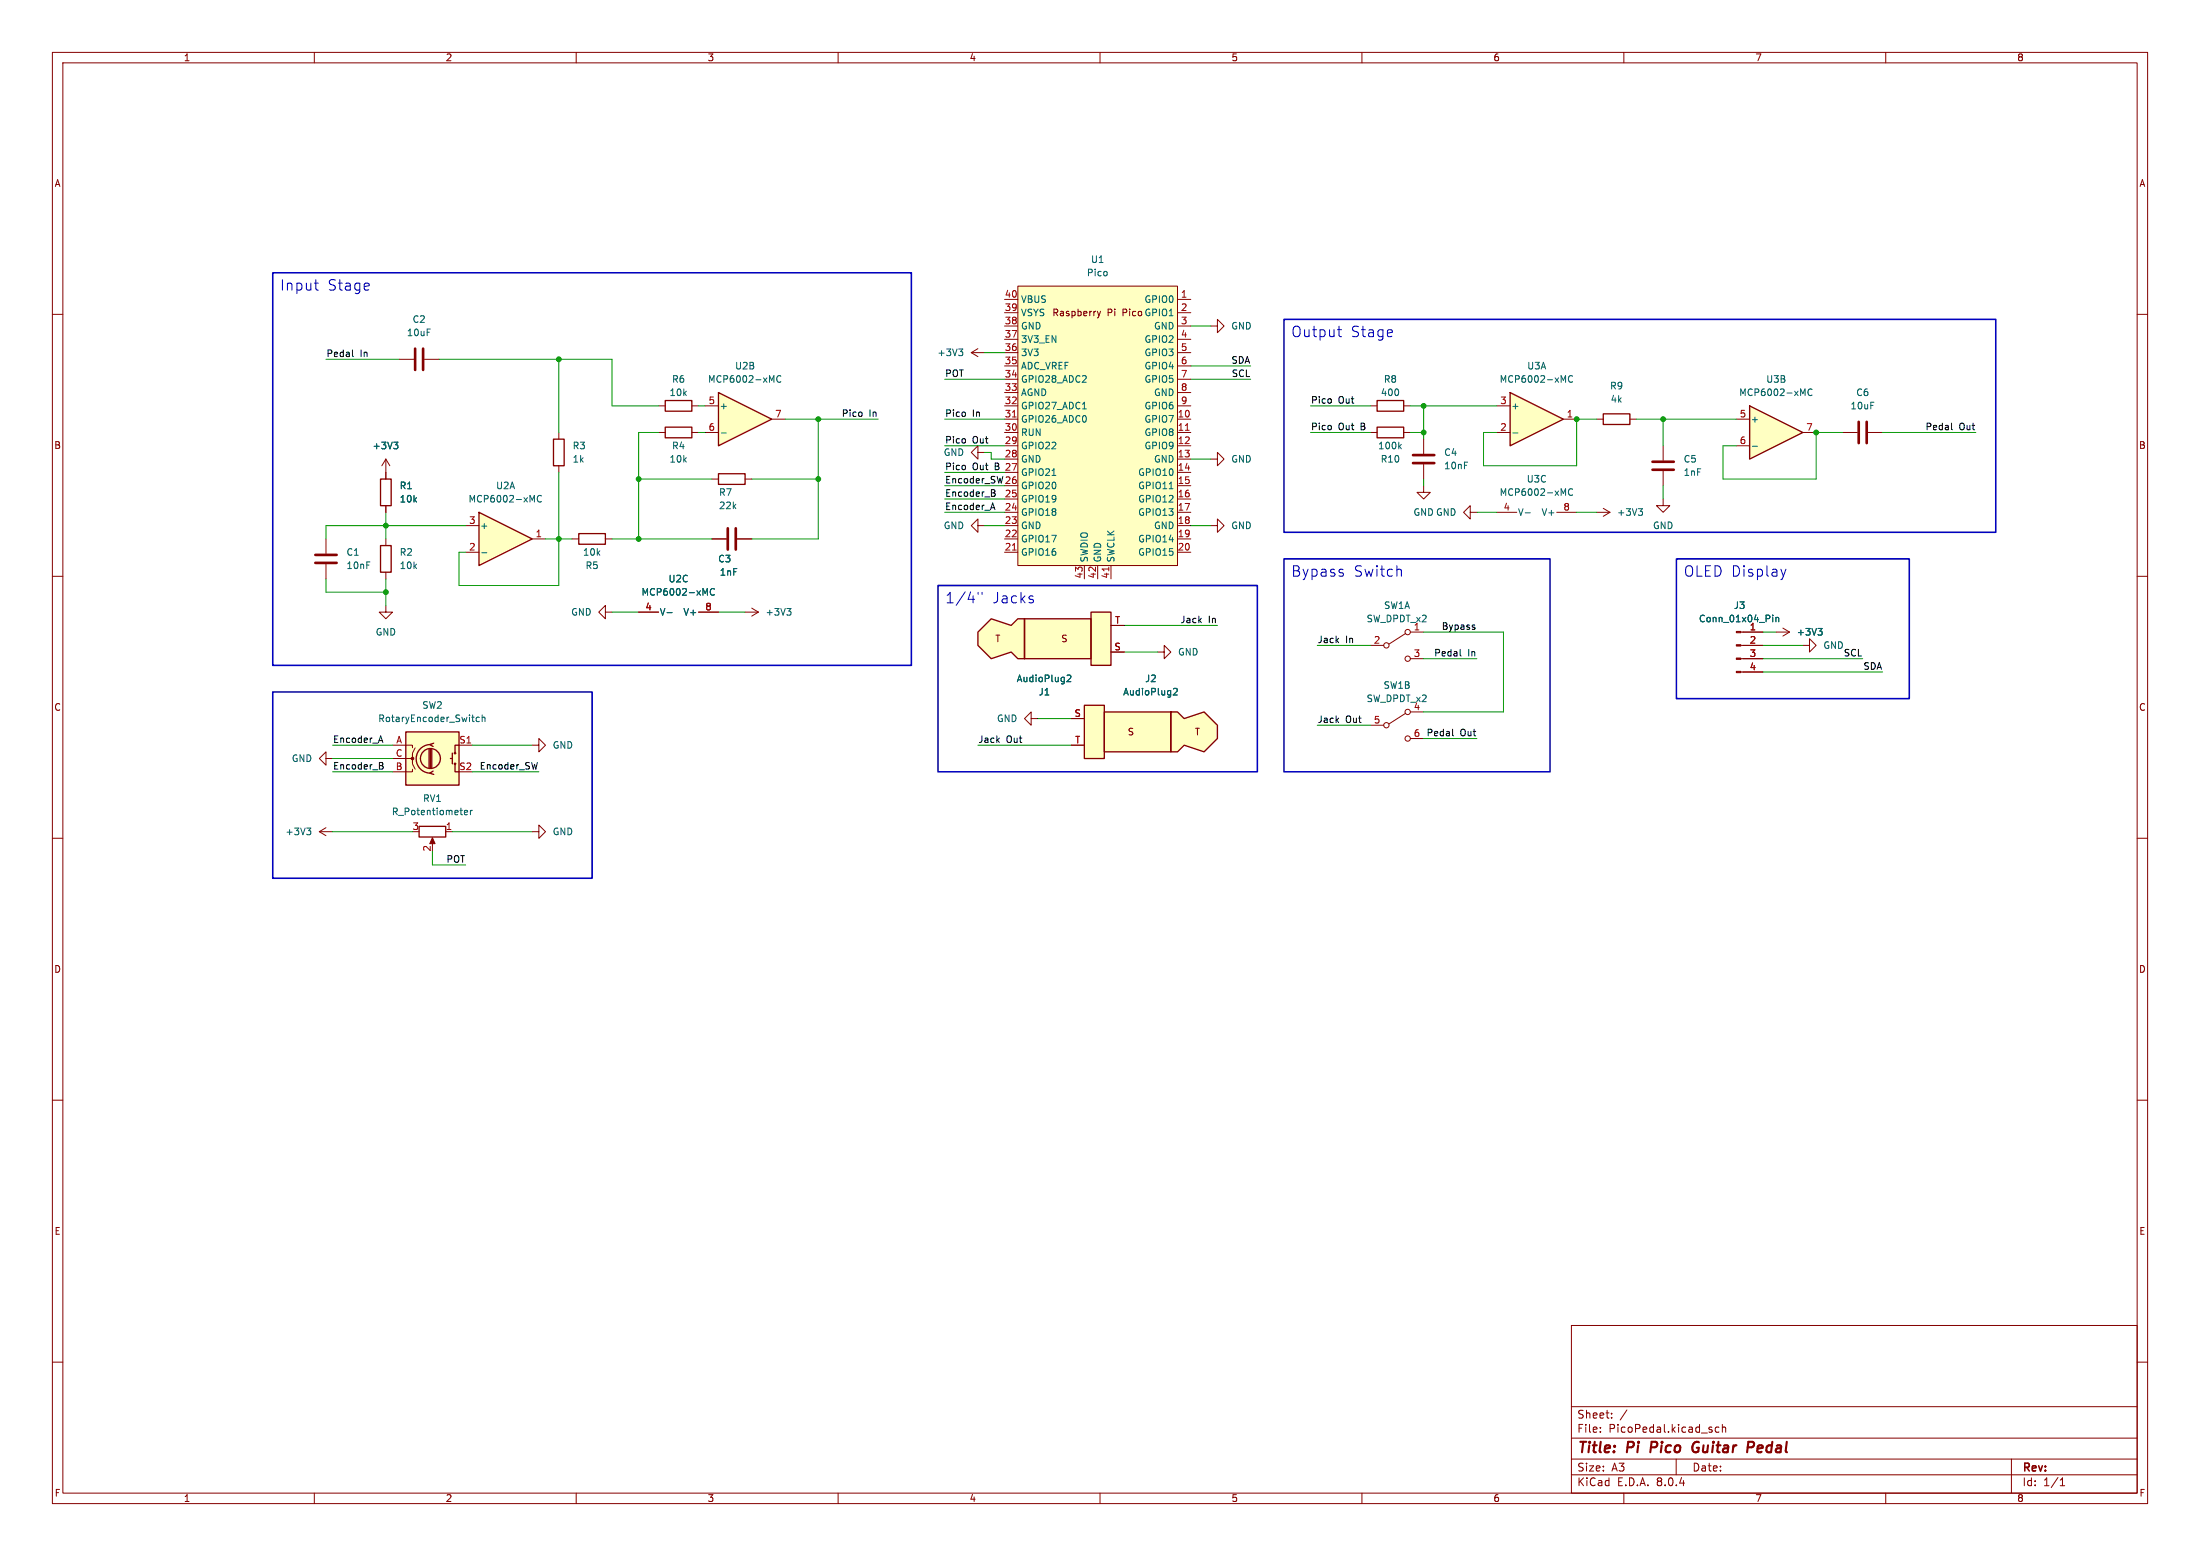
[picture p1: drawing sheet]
<svg xmlns="http://www.w3.org/2000/svg" width="420mm" height="297mm" viewBox="0 0 420 297" stroke-linecap="round" stroke-linejoin="round" font-family="sans-serif">
<g fill="none" stroke="#840000" stroke-width=".19">
<path d="M10 10h400v277h-400zM12 12h396v273h-396zM60 10v2M110 10v2M160 10v2M210 10v2M260 10v2M310 10v2M360 10v2M10 60h2M408 60h2M10 110h2"/>
<path d="M408 110h2M10 160h2M61 158.8l1.2 .7M61 158.8h2.5M62.2 158l-1.2 .8M408 160h2M10 210h2M408 210h2M10 260h2M300 253h108v32h-108zM408 260h2M300 278.5h108"/>
<path d="M300 274.5h108M300 268.5h108M305.5 273.2v.2M305.5 272.5v.1M307.7 270.5v.2M307.7 269.8v.1M310.6 269.1l-1.3 1.9M320 278.5v3M328.2 272.5l-.5-.1-.3 .3 .2 .6h.6M328.8 272.5l.2-.1 .4 .1v.9M328.8 271.9v1.5M384 278.5v6.5"/>
<path d="M60 285v2M110 285v2M160 285v2M210 285v2M260 285v2M300 281.5h108M310 285v2M360 285v2M393.3 283.6h.9M393.3 282.5l.4-.4v1.5"/>
</g>
<path d="M315.3 275.2l-.3 2M323.9 276.3h.4M324.2 275.2a1.07 1.07 0 0 0-1.1 .8 1.07 1.07 0 0 0 .5 1.2l.5-.1M333.8 275.2l.9 .1a.58 .58 0 0 1-.3 1h-.8" fill="none" stroke="#840000" stroke-width=".4"/>
<path d="M58.6 158.1h.7l-.4 .4M59.1 158.5l.2 .3v.3l-.2 .2" fill="none" stroke="#006464" stroke-width=".19"/>
<path d="M91.4 97.8l10.2 5.1-10.2 5.1z" fill="#ffffc2"/>
<path d="M127 76.5h5.1v2h-5.1zM72.6 91.4h2.1v5.1h-2.1zM91.4 97.8l10.2 5.1-10.2 5.1zM127 81.5h5.1v2.1h-5.1zM137.2 90.4h5v2.1h-5zM72.6 104.1h2.1v5.1h-2.1z" fill="none" stroke="#840000" stroke-width=".25"/>
<g fill="none" stroke="#840000" stroke-width=".19">
<path d="M76.2 68.6h2.8M81 68.6h2.8M125.7 77.5h1.3M132.1 77.5h1.2M73.7 87.6l-.8 1.3M73.7 87.6v3.8M73.7 96.5v1.3M73.7 87.6l.7 1.3M125.7 82.6h1.3M132.1 82.6h1.2M135.9 91.4h1.3M142.2 91.4h1.3"/>
<path d="M271.8 92.7v1.3h1.2l-1.2 1.3-1.3-1.3h1.3M271.8 83.8v2.8M271.8 88.6v2.8M285.7 97.8h3.9M297.2 97.8h3.8M73.7 102.9v1.2M73.7 109.2v1.3M88.9 105.4h2.5M88.9 100.3h2.5M101.6 102.9h2.5M186.7 100.3v-1.2l-1.3 1.2 1.3 1.3v-1.3h1.3M231.1 100.3h1.3v-1.2l1.3 1.2-1.3 1.3v-1.3"/>
<path d="M340.4 119.9l1.2 .8M332.3 128.3h4.2M332.3 125.7h4.2M332.3 123.2h4.2M332.3 120.7h4.2M339.1 120.7h2.5M341.6 120.7l-1.2 .7M344.2 123.2h1.2v-1.3l1.3 1.3-1.3 1.3v-1.3"/>
</g>
<g fill="none" stroke="#006464" stroke-width=".19">
<path d="M75.2 84.4h.8l-.5 .5M75.7 84.9l.3 .2v.3l-.3 .3M101.6 95.5l.4-.9v1.2M103.4 94.7a.6 .6 0 0 0-.9 .4 .6 .6 0 0 0 .6 .7l.3-.1M291.2 97.9h.9M298.4 94.2l.5-.9v1.3M300.2 93.4a.6 .6 0 0 0-.8 .4 .6 .6 0 0 0 .6 .8l.2-.2M92 105.5h.9M338.4 117.4v.1M338.4 117.8v.9M339 117.8v.9M339 118l.2-.2 .3 .1 .1 .8"/>
<path d="M347.1 120h.8l-.5 .4M347.6 120.4l.3 .3v.3l-.3 .2"/>
</g>
<path d="M79.2 66.5v4.1M80.8 66.5v4.1M269.7 86.9h4.1M269.7 88.4h4.1" fill="none" stroke="#840000" stroke-width=".51"/>
<g fill="#840000" stroke="#840000" stroke-width=".19">
<path d="M331.5 128.1h.8v.3h-.8z"/>
<path d="M331.5 125.6h.8v.3h-.8z"/>
<path d="M331.5 123.1h.8v.2h-.8z"/>
<path d="M331.5 120.5h.8v.3h-.8z"/>
</g>
<path d="M288.3 74.9l10.1 5.1-10.1 5.1z" fill="#ffffc2"/>
<path d="M262.9 76.5h5.1v2h-5.1zM288.3 74.9l10.1 5.1-10.1 5.1zM306.1 79h5v2h-5zM262.9 81.5h5.1v2.1h-5.1zM110.5 101.9h5.1v2h-5.1z" fill="none" stroke="#840000" stroke-width=".25"/>
<g fill="none" stroke="#840000" stroke-width=".19">
<path d="M185.4 67.3l1.3 .8M185.4 67.3h2.6M186.7 66.5l-1.3 .8M261.6 77.5h1.3M268 77.5h1.2M285.7 77.5h2.6M261.6 82.6h1.3M268 82.6h1.2M280.7 97.8v-1.3l-1.3 1.3 1.3 1.3v-1.3h1.2M285.7 82.6h2.6M298.4 80h2.6M304.8 80h1.3"/>
<path d="M304.8 97.8h2.5M306.1 97l1.2 .8M307.3 97.8l-1.2 .8M311.1 80h1.3M317.5 95.3v1.2h1.3l-1.3 1.3-1.3-1.3h1.3M109.2 102.9h1.3M115.6 102.9h1.2M196.8 137.2v-1.3l-1.2 1.3 1.2 1.2v-1.2h1.3M261.6 123.2h2.6M261.6 138.4h2.6M268.4 120.9l-3.2 2M268.4 136.1l-3.2 2.1"/>
<path d="M269.2 120.7h2.6M269.2 125.7h2.6M269.2 135.9h2.6M62.2 144.8v-1.3l-1.2 1.3 1.2 1.3v-1.3h1.3M269.2 141h2.6"/>
<circle cx="264.7" cy="123.2" r=".51"/>
<circle cx="264.7" cy="138.4" r=".51"/>
<circle cx="268.7" cy="135.9" r=".51"/>
<circle cx="268.7" cy="125.7" r=".51"/>
<circle cx="268.7" cy="120.7" r=".51"/>
<circle cx="268.7" cy="141" r=".51"/>
</g>
<path d="M183 66.6h.8l-.4 .5M183.6 67.1l.2 .2v.3l-.2 .3M298.4 72.6l.5-.9v1.3M300.2 71.8a.6 .6 0 0 0-.8 .4 .6 .6 0 0 0 .6 .8l.2-.2M267.2 85.2l.3 .5M267.5 84.8l-.5 .5M288.8 82.6h1M312.8 97.1h.8l-.5 .5M313.3 97.6l.3 .2v.3l-.3 .3" fill="none" stroke="#006464" stroke-width=".19"/>
<path d="M334 77.5l10.2 5.1-10.2 5z" fill="#ffffc2"/>
<path d="M334 77.5l10.2 5.1-10.2 5z" fill="none" stroke="#840000" stroke-width=".25"/>
<path d="M331.5 80h2.5M331.5 85.1h2.5M344.2 82.6h2.5" fill="none" stroke="#840000" stroke-width=".19"/>
<path d="M344.2 75.1l.4-.9v1.3M345.9 74.4a.6 .6 0 0 0-.8 .4 .6 .6 0 0 0 .6 .7l.2-.1M334.5 85.2h1" fill="none" stroke="#006464" stroke-width=".19"/>
<g fill="#ffffc2">
<path d="M210.8 135.9h12.7v7.6h-12.7z"/>
<path d="M223.5 135.9h1.3l1.3 1.3 3.8-1.3 2.5 2.5v2.6l-2.5 2.5-3.8-1.3-1.3 1.3h-1.3z"/>
<path d="M207 134.6h3.8v10.2h-3.8z"/>
</g>
<path d="M207 134.6h3.8v10.2h-3.8zM210.8 135.9h12.7v7.6h-12.7zM223.5 135.9h1.3l1.3 1.3 3.8-1.3 2.5 2.5v2.6l-2.5 2.5-3.8-1.3-1.3 1.3h-1.3z" fill="none" stroke="#840000" stroke-width=".25"/>
<path d="M317.5 85.1v2.8M317.5 89.9v2.8M351.8 82.6h2.8M356.6 82.6h2.8M204.5 137.2h2.5M204.5 142.2h2.5" fill="none" stroke="#840000" stroke-width=".19"/>
<path d="M224 131.5l.5-.1 .3 .4-.8 .9h.8" fill="none" stroke="#006464" stroke-width=".19"/>
<path d="M315.5 88.1h4M315.5 89.7h4M354.8 80.5v4.1M356.4 80.5v4.1" fill="none" stroke="#840000" stroke-width=".51"/>
<path d="M77.5 139.7h10.1v10.2h-10.1z" fill="#ffffc2"/>
<g fill="none" stroke="#840000" stroke-width=".25">
<path d="M77.5 139.7h10.1v10.2h-10.1zM81.9 143v3.6M82.2 142.1a2.73 2.73 0 0 0-2.7 2.7 2.73 2.73 0 0 0 2.7 2.8M82.2 143v3.6M82.4 143v3.6M82.7 147.2l-.7 .4 .8 .2M82.8 141.9l-.8 .2 .7 .4M86 144.8h.4M86.4 143.8v2M86.9 145.8v1.5h.7M87.6 142.2h-.7v1.6"/>
<circle cx="82.2" cy="144.8" r="1.9"/>
<circle cx="86.9" cy="145.8" r=".13"/>
<circle cx="86.9" cy="143.8" r=".13"/>
</g>
<circle cx="78.7" cy="144.8" r=".25" fill="#840000" stroke="#840000" stroke-width=".19"/>
<path d="M74.9 142.2h3.8v.5M74.9 144.8h3.8v1l.5 1M78.7 146.8v.5h-3.8M79.2 142.7l-.5 1.1v1h-.5M87.6 142.2h2.6M101.6 142.2h1.3v-1.2l1.2 1.2-1.2 1.3v-1.3M101.6 158.8h1.3v-1.3l1.2 1.3-1.2 1.2v-1.2" fill="none" stroke="#840000" stroke-width=".19"/>
<path d="M91.5 137l-.4-.1-.2 .2 .1 .6h.5M92 137l.2-.1 .3 .1 .1 .7M92 136.5v1.2" fill="none" stroke="#006464" stroke-width=".19"/>
<g fill="#ffffc2">
<path d="M195.6 118.1h12.7v7.6h-12.7z"/>
<path d="M186.7 120.7l2.5-2.6 3.8 1.3 1.3-1.3h1.3v7.6h-1.3l-1.3-1.2-3.8 1.2-2.5-2.5z"/>
<path d="M208.3 116.8h3.8v10.2h-3.8z"/>
</g>
<path d="M195.6 118.1h12.7v7.6h-12.7zM208.3 116.8h3.8v10.2h-3.8zM186.7 120.7l2.5-2.6 3.8 1.3 1.3-1.3h1.3v7.6h-1.3l-1.3-1.2-3.8 1.2-2.5-2.5zM80 157.7h5.1v2.1h-5.1z" fill="none" stroke="#840000" stroke-width=".25"/>
<path d="M231.1 62.2h1.3v-1.2l1.3 1.2-1.3 1.3v-1.3M186.7 86.4v-1.3l-1.3 1.3 1.3 1.2v-1.2h1.3M62.2 102.9v2.8M62.2 107.7v2.8M73.7 115.6v1.2h1.2l-1.2 1.3-1.3-1.3h1.3M212.1 119.4h2.5M212.1 124.5h2.5M221 124.5h1.2v-1.3l1.3 1.3-1.3 1.2v-1.2M85.1 158.8h1.3M82.5 160.3v1" fill="none" stroke="#840000" stroke-width=".19"/>
<path d="M203.7 129l.5-.2 .2 .4-.7 .9h.7M88.7 155.1l.6-.1-.1-.3h-.4l-.1 .2v.6h.5M89.8 154.7v.8M90.2 154.7l-.4 .2" fill="none" stroke="#006464" stroke-width=".19"/>
<path d="M60.2 107.4h4.1M60.2 105.9h4.1" fill="none" stroke="#840000" stroke-width=".51"/>
<path d="M82.5 159.9l.6 1.1h-1.1z" fill="#840000" stroke="#840000" stroke-width=".19"/>
<path d="M194.3 54.6h30.5v53.4h-30.5z" fill="#ffffc2"/>
<g fill="none" stroke="#840000" stroke-width=".19">
<path d="M191.8 57.2h2.5M191.8 59.7h2.5M194.3 54.6h30.5v53.4h-30.5zM209.5 59.4l.3 .9M210.1 59.4l-.3 .9M224.8 57.2h2.5M224.8 59.7h2.5M191.8 62.2h2.5M191.8 77.5h2.5M191.8 74.9h2.5M191.8 72.4h2.5M191.8 69.9h2.5"/>
<path d="M191.8 67.3h2.5M191.8 64.8h2.5M209.8 60.3l-.3 .4M224.8 62.2h2.5M224.8 77.5h2.5M224.8 74.9h2.5M224.8 72.4h2.5M224.8 69.9h2.5M224.8 67.3h2.5M224.8 64.8h2.5M191.8 80h2.5M191.8 82.6h2.5"/>
<path d="M191.8 85.1h2.5M191.8 87.6h2.5M191.8 90.2h2.5M191.8 92.7h2.5M191.8 95.3h2.5M191.8 97.8h2.5M224.8 80h2.5M224.8 82.6h2.5M224.8 85.1h2.5M224.8 87.6h2.5M224.8 90.2h2.5M224.8 92.7h2.5"/>
<path d="M224.8 95.3h2.5M224.8 97.8h2.5M231.1 87.6h1.3v-1.2l1.3 1.2-1.3 1.3v-1.3M191.8 100.3h2.5M191.8 102.9h2.5M191.8 105.4h2.5M207 108v2.5M209.5 108v2.5M212.1 108v2.5M224.8 100.3h2.5M224.8 102.9h2.5M224.8 105.4h2.5"/>
</g>
<path d="M193.3 79.6h.7M226.3 82.1h.7M193.3 105h.7M211.7 108.3v.7" fill="none" stroke="#a90000" stroke-width=".19"/>
<path d="M206.7 78h.7M200.8 90.7h.8M223.2 93.3h.7" fill="none" stroke="#006464" stroke-width=".19"/>
<path d="M137.2 74.9l10.1 5.1-10.1 5.1z" fill="#ffffc2"/>
<path d="M137.2 74.9l10.1 5.1-10.1 5.1zM105.7 83.8h2v5.1h-2z" fill="none" stroke="#840000" stroke-width=".25"/>
<g fill="none" stroke="#840000" stroke-width=".19">
<path d="M134.6 77.5h2.6M73.7 90.2v1.2M73.7 96.5v1.3M106.7 82.6v1.2M106.7 88.9v1.3M134.6 82.6h2.6M147.3 80h2.6M115.6 116.8v-1.2l-1.3 1.2 1.3 1.3v-1.3h1.2M121.9 116.8h3.8M133.3 116.8h3.9M135.9 102.9h2.8M140.7 102.9h2.8"/>
<path d="M142.2 116.8h2.6M143.5 116.1l1.3 .7M144.8 116.8l-1.3 .8M212.1 119.4h2.5M204.5 137.2h2.5M212.1 124.5h2.5M332.7 120.7h3.8M332.7 123.2h3.8M332.7 125.7h3.8M332.7 128.3h3.8M204.5 142.2h2.5"/>
</g>
<g fill="none" stroke="#006464" stroke-width=".19">
<path d="M147.3 72.6l.4-.9v1.3M149.1 71.8a.6 .6 0 0 0-.9 .4 .6 .6 0 0 0 .6 .8l.3-.2M75.2 84.4h.8l-.5 .5M75.7 84.9l.3 .2v.3l-.3 .3M137.7 82.6h1M127.3 116.9h1M134.6 113.2l.4-.9v1.3M136.4 112.5a.6 .6 0 0 0-.9 .4 .6 .6 0 0 0 .6 .7l.3-.1M150.2 116.1h.8l-.4 .5M150.8 116.6l.2 .3v.3l-.2 .2M338.4 117.4v.1M338.4 117.8v.9"/>
<path d="M339 117.8v.9M339 118l.2-.2 .3 .1 .1 .8M347.1 120h.8l-.5 .4M203.7 129l.5-.2 .2 .4-.7 .9h.7M224 131.5l.5-.1 .3 .4-.8 .9h.8M347.6 120.4l.3 .3v.3l-.3 .2"/>
</g>
<path d="M138.9 100.8v4.1M140.5 100.8v4.1" fill="none" stroke="#840000" stroke-width=".51"/>
<g fill="none" stroke="#0f0f0f" stroke-width=".19">
<path d="M67.3 66.8v1.1l.2 .2M189.2 96.9h.6M189.3 93.5l.6 .1v.2l-.2 .3M189.3 94.1h.4M189.5 96l.4 1.3M189.7 94.1l.3 .2-.1 .3-.6 .1M372.6 80.8v1.1l.1 .1M281.4 119.7l.2 .2-.2 .2M281.4 119.3l.1 .1M277.3 139.2v1.1l.2 .2M278.8 123.9v1.1l.1 .2M72.4 141.4h.6"/>
<path d="M72.4 145.5l.6 .2 .1 .2-.2 .2M72.4 146.1h.5M72.7 140.5l.4 1.2M72.9 146.1l.3 .3-.1 .3-.7 .1M102.6 145.5l-.3 1.3"/>
</g>
<path d="M60 54h.8M60.4 55.3l.4 .1M255.3 62.9h.8M255.6 64l.1 .2 .4 .1M184.8 114.4h1.3M186.7 113.1v.3M187.5 113.1v.3M256.4 109.4v.5M267.2 108.7l.3 .2v1.1M340.9 108.7l-.4 1.3" fill="none" stroke="#0000c2" stroke-width=".19"/>
<path d="M52.1 52.1h121.9v74.9h-121.9zM245.1 61h135.9v40.6h-135.9zM179.1 111.8h60.9v35.5h-60.9zM245.1 106.7h50.8v40.6h-50.8zM320 106.7h44.5v26.7h-44.5zM52.1 132.1h60.9v35.5h-60.9z" fill="none" stroke="#0000c2" stroke-width=".3"/>
<g fill="none" stroke="#009600" stroke-width=".19">
<path d="M62.2 68.6h14M83.8 68.6h33v8.9h8.9M106.7 68.6v14M133.3 77.5h1.3M180.3 72.4h11.5M188 67.3h3.8M227.3 69.9h11.5M227.3 72.4h11.5M227.3 62.2h3.8M250.2 77.5h11.4M269.2 77.5h16.5M271.8 77.5v6.3"/>
<path d="M73.7 97.8v5.1M106.7 90.2v21.6h-19.1v-6.4h1.3M121.9 91.4h14M125.7 82.6h-3.8v20.3M133.3 82.6h1.3M143.5 91.4h12.7M149.9 80h17.7M156.2 80v22.9h-12.7M180.3 80h11.5M180.3 85.1h11.5M180.3 97.8h11.5M180.3 95.3h11.5"/>
<path d="M180.3 92.7h11.5M180.3 90.2h11.5M188 86.4h1.2v1.2h2.6M227.3 87.6h3.8M250.2 82.6h11.4M269.2 82.6h2.6M271.8 91.4v1.3M281.9 97.8h3.8M301 97.8h3.8M304.8 80h-3.8v8.9h-17.8v-6.3h2.5M312.4 80h19.1M317.5 80v5.1"/>
<path d="M317.5 92.7v2.6M351.8 82.6h-5.1v8.8h-17.8v-6.3h2.6M359.4 82.6h17.8M62.2 110.5v2.5h11.5M73.7 110.5v5.1M88.9 100.3h-26.7v2.6M104.1 102.9h5.1M116.8 102.9h19.1M116.8 116.8h5.1M137.2 116.8h5M188 100.3h3.8M214.6 119.4h17.8"/>
<path d="M227.3 100.3h3.8M198.1 137.2h6.4M214.6 124.5h6.4M251.5 123.2h10.1M251.5 138.4h10.1M271.8 120.7h15.2v15.2h-15.2M271.8 125.7h10.1M336.5 120.7h2.6M336.5 123.2h7.7M336.5 125.7h19.1M336.5 128.3h22.9M63.5 158.8h15.2"/>
<path d="M63.5 142.2h11.4M63.5 147.3h11.4M63.5 144.8h11.4M86.4 158.8h15.2M90.2 142.2h11.4M90.2 147.3h12.7M186.7 142.2h17.8M271.8 141h10.1M82.5 162.6v2.5h6.4"/>
</g>
<g fill="#009600" stroke="#009600" stroke-width=".19">
<circle cx="317.5" cy="80" r=".46"/>
<circle cx="346.7" cy="82.6" r=".46"/>
<circle cx="73.7" cy="113" r=".46"/>
<circle cx="73.7" cy="100.3" r=".46"/>
<circle cx="156.2" cy="80" r=".46"/>
<circle cx="156.2" cy="91.4" r=".46"/>
<circle cx="106.7" cy="68.6" r=".46"/>
<circle cx="121.9" cy="91.4" r=".46"/>
<circle cx="106.7" cy="102.9" r=".46"/>
<circle cx="121.9" cy="102.9" r=".46"/>
<circle cx="271.8" cy="82.6" r=".46"/>
<circle cx="271.8" cy="77.5" r=".46"/>
<circle cx="301" cy="80" r=".46"/>
</g>
<g font-size="2.8" fill="#0000c2">
<text x="53.3" y="55.6">Input</text>
<text x="62.4" y="55.6">Stage</text>
<text x="246.4" y="64.5">Output</text>
<text x="257.8" y="64.5">Stage</text>
<text x="246.4" y="110.2">Bypass</text>
<text x="258.3" y="110.2">Switch</text>
<text x="321.3" y="110.2">OLED Display</text>
<text x="180.3" y="115.3">1/4&quot;</text>
<text x="189.3" y="115.3">Jacks</text>
</g>
<g font-size="2.8" fill="#840000">
<text x="301" y="277.9">Title:</text>
<text x="310.6" y="277.9">Pi</text>
<text x="315.9" y="277.9">Pico</text>
<text x="324.7" y="277.9">Guitar</text>
<text x="336" y="277.9">Pedal</text>
</g>
<g font-size="2.1" fill="#840000">
<text x="301" y="273.7">File:</text>
<text x="301" y="271">Sheet:</text>
<text x="307.1" y="273.7">PicoPedal.kicad_sch</text>
<text x="301" y="281.1">Size:</text>
<text x="307.6" y="281.1">A3</text>
<text x="323" y="281.1">Date:</text>
<text x="386" y="281.3">Rev:</text>
<text x="301" y="283.9">KiCad</text>
<text x="308.7" y="283.9">E.D.A.</text>
<text x="316.3" y="283.9">8.0.4</text>
<text x="386" y="283.9">Id:</text>
<text x="390.1" y="283.9">1/1</text>
</g>
<g font-size="1.8" fill="#840000">
<text x="35" y="11.9">1</text>
<text x="85" y="11.9">2</text>
<text x="135" y="11.9">3</text>
<text x="185" y="11.9">4</text>
<text x="235" y="11.9">5</text>
<text x="285" y="11.9">6</text>
<text x="335" y="11.9">7</text>
<text x="385" y="11.9">8</text>
<text x="10.3" y="35.9">A</text>
<text x="408.3" y="35.9">A</text>
<text x="200.8" y="60.6">Raspberry</text>
<text x="211.4" y="60.6">Pi</text>
<text x="10.3" y="85.9">B</text>
<text x="408.2" y="85.9">B</text>
<text x="189.9" y="122.8">T</text>
<text x="202.5" y="122.8">S</text>
<text x="10.3" y="135.9">C</text>
<text x="408.2" y="135.9">C</text>
<text x="215.2" y="140.6">S</text>
<text x="228" y="140.6">T</text>
<text x="10.3" y="185.9">D</text>
<text x="408.2" y="185.9">D</text>
<text x="10.3" y="235.9">E</text>
<text x="408.3" y="235.9">E</text>
<text x="10.3" y="285.9">F</text>
<text x="35" y="286.9">1</text>
<text x="85" y="286.9">2</text>
<text x="135" y="286.9">3</text>
<text x="185" y="286.9">4</text>
<text x="235" y="286.9">5</text>
<text x="285" y="286.9">6</text>
<text x="335" y="286.9">7</text>
<text x="385" y="286.9">8</text>
<text x="408.3" y="285.9">F</text>
</g>
<g font-size="1.8" fill="#006464">
<text x="207.4" y="52.9">Pico</text>
<text x="208.2" y="50.4">U1</text>
<text x="194.8" y="58">VBUS</text>
<text x="218.4" y="58">GPIO0</text>
<text x="77.6" y="64.4">10uF</text>
<text x="78.7" y="61.8">C2</text>
<text x="194.8" y="65.6">3V3_EN</text>
<text x="194.8" y="63.1">GND</text>
<text x="194.8" y="60.6">VSYS</text>
<text x="214.4" y="60.6">Pico GPIO1</text>
<text x="218.4" y="65.6">GPIO2</text>
<text x="220.2" y="63.1">GND</text>
<text x="235" y="63.1">GND</text>
<text x="140.2" y="70.7">U2B</text>
<text x="178.9" y="68.2">+3V3</text>
<text x="194.8" y="70.7">ADC_VREF</text>
<text x="194.8" y="68.2">3V3</text>
<text x="218.4" y="68.2">GPIO3</text>
<text x="218.4" y="70.7">GPIO4</text>
<text x="291.5" y="70.7">U3A</text>
<text x="127.7" y="75.8">10k</text>
<text x="128.2" y="73.3">R6</text>
<text x="135.1" y="73.3">MCP6002-xMC</text>
<text x="194.8" y="75.8">AGND</text>
<text x="194.8" y="73.3">GPIO28_ADC2</text>
<text x="218.4" y="73.3">GPIO5</text>
<text x="220.2" y="75.8">GND</text>
<text x="263.5" y="75.8">400</text>
<text x="264.1" y="73.3">R8</text>
<text x="286.2" y="73.3">MCP6002-xMC</text>
<text x="307.3" y="74.5">R9</text>
<text x="307.4" y="77.1">4k</text>
<text x="331.9" y="75.8">MCP6002-xMC</text>
<text x="337.1" y="73.3">U3B</text>
<text x="354.3" y="75.8">C6</text>
<text x="137.3" y="78.3">+</text>
<text x="194.8" y="83.4">RUN</text>
<text x="194.8" y="80.9">GPIO26_ADC0</text>
<text x="194.8" y="78.3">GPIO27_ADC1</text>
<text x="218.4" y="80.9">GPIO7</text>
<text x="218.4" y="83.4">GPIO8</text>
<text x="218.4" y="78.3">GPIO6</text>
<text x="288.4" y="78.3">+</text>
<text x="334.1" y="80.9">+</text>
<text x="353.2" y="78.3">10uF</text>
<text x="71" y="86">+3V3</text>
<text x="109.2" y="86">R3</text>
<text x="109.2" y="88.5">1k</text>
<text x="127.7" y="88.5">10k</text>
<text x="128.2" y="86">R4</text>
<text x="180.1" y="87.2">GND</text>
<text x="194.8" y="88.5">GND</text>
<text x="194.8" y="86">GPIO22</text>
<text x="218.4" y="86">GPIO9</text>
<text x="220.2" y="88.5">GND</text>
<text x="235" y="88.5">GND</text>
<text x="263" y="86">100k</text>
<text x="263.5" y="88.5">R10</text>
<text x="275.6" y="87.2">C4</text>
<text x="275.6" y="89.8">10nF</text>
<text x="321.3" y="88.5">C5</text>
<text x="76.2" y="93.6">R1</text>
<text x="94.6" y="93.6">U2A</text>
<text x="137.2" y="94.8">R7</text>
<text x="194.8" y="93.6">GPIO20</text>
<text x="194.8" y="91">GPIO21</text>
<text x="217.2" y="91">GPIO10</text>
<text x="217.2" y="93.6">GPIO11</text>
<text x="286.2" y="94.8">MCP6002-xMC</text>
<text x="291.4" y="92.3">U3C</text>
<text x="321.3" y="91">1nF</text>
<text x="76.2" y="96.1">10k</text>
<text x="89.3" y="96.1">MCP6002-xMC</text>
<text x="91.6" y="101.2">+</text>
<text x="137.2" y="97.4">22k</text>
<text x="180.1" y="101.2">GND</text>
<text x="194.8" y="101.2">GND</text>
<text x="194.8" y="98.7">GPIO18</text>
<text x="194.8" y="96.1">GPIO19</text>
<text x="217.2" y="96.1">GPIO12</text>
<text x="217.2" y="98.7">GPIO13</text>
<text x="220.2" y="101.2">GND</text>
<text x="235" y="101.2">GND</text>
<text x="269.7" y="98.7">GND GND</text>
<text x="289.7" y="98.7">V-</text>
<text x="294.2" y="98.7">V+</text>
<text x="308.6" y="98.7">+3V3</text>
<text x="315.5" y="101.2">GND</text>
<text x="66" y="106.3">C1</text>
<text x="76.2" y="106.3">R2</text>
<text x="111.2" y="106.3">10k</text>
<text x="137" y="107.5">C3</text>
<text x="194.8" y="106.3">GPIO16</text>
<text x="194.8" y="103.7">GPIO17</text>
<text x="207.9" y="107.4" transform="rotate(-90 207.9 107.4)">SWDIO</text>
<text x="210.4" y="107.4" transform="rotate(-90 210.4 107.4)">GND</text>
<text x="213" y="107.4" transform="rotate(-90 213 107.4)">SWCLK</text>
<text x="217.2" y="103.7">GPIO14</text>
<text x="217.2" y="106.3">GPIO15</text>
<text x="66" y="108.8">10nF</text>
<text x="76.2" y="108.8">10k</text>
<text x="111.7" y="108.8">R5</text>
<text x="122.4" y="113.9">MCP6002-xMC</text>
<text x="127.5" y="111.4">U2C</text>
<text x="137.3" y="110.1">1nF</text>
<text x="108.9" y="117.7">GND</text>
<text x="125.9" y="117.7">V-</text>
<text x="130.4" y="117.7">V+</text>
<text x="146.1" y="117.7">+3V3</text>
<text x="260.8" y="119">SW_DPDT_x2</text>
<text x="264.1" y="116.4">SW1A</text>
<text x="324.2" y="119">Conn_01x04_Pin</text>
<text x="330.9" y="116.4">J3</text>
<text x="71.6" y="121.5">GND</text>
<text x="224.8" y="125.3">GND</text>
<text x="342.9" y="121.5">+3V3</text>
<text x="348" y="124.1">GND</text>
<text x="194" y="130.4">AudioPlug2</text>
<text x="218.5" y="130.4">J2</text>
<text x="264" y="131.7">SW1B</text>
<text x="80.5" y="135.5">SW2</text>
<text x="198.2" y="132.9">J1</text>
<text x="214.3" y="132.9">AudioPlug2</text>
<text x="260.8" y="134.2">SW_DPDT_x2</text>
<text x="269.8" y="135.6">4</text>
<text x="72.1" y="138">RotaryEncoder_Switch</text>
<text x="105.4" y="143.1">GND</text>
<text x="190.2" y="138">GND</text>
<text x="55.6" y="145.6">GND</text>
<text x="74.7" y="155.8">R_Potentiometer</text>
<text x="80.7" y="153.3">RV1</text>
<text x="54.4" y="159.6">+3V3</text>
<text x="105.4" y="159.6">GND</text>
</g>
<g font-size="1.8" fill="#a90000">
<text x="191.7" y="59.4">39</text>
<text x="191.7" y="56.9">40</text>
<text x="225.4" y="56.9">1</text>
<text x="225.4" y="59.4">2</text>
<text x="191.7" y="64.5">37</text>
<text x="191.7" y="62">38</text>
<text x="225.4" y="62">3</text>
<text x="225.4" y="64.5">4</text>
<text x="191.7" y="69.6">35</text>
<text x="191.7" y="67.1">36</text>
<text x="225.4" y="67.1">5</text>
<text x="225.4" y="69.6">6</text>
<text x="135.2" y="77.2">5</text>
<text x="191.7" y="77.2">32</text>
<text x="191.7" y="74.7">33</text>
<text x="191.7" y="72.1">34</text>
<text x="225.4" y="72.1">7</text>
<text x="225.4" y="74.7">8</text>
<text x="225.4" y="77.2">9</text>
<text x="286.3" y="77.2">3</text>
<text x="135.2" y="82.3">6</text>
<text x="147.9" y="79.8">7</text>
<text x="191.7" y="82.3">30</text>
<text x="191.7" y="79.8">31</text>
<text x="224.7" y="79.8">10</text>
<text x="224.7" y="82.3">11</text>
<text x="286.3" y="82.3">2</text>
<text x="299" y="79.8">1</text>
<text x="332" y="79.8">5</text>
<text x="344.7" y="82.3">7</text>
<text x="191.7" y="87.4">28</text>
<text x="191.7" y="84.8">29</text>
<text x="224.7" y="84.8">12</text>
<text x="224.7" y="87.4">13</text>
<text x="224.7" y="89.9">14</text>
<text x="332" y="84.8">6</text>
<text x="191.7" y="95">25</text>
<text x="224.7" y="92.5">15</text>
<text x="224.7" y="95">16</text>
<text x="89.5" y="100.1">3</text>
<text x="191.7" y="100.1">23</text>
<text x="191.7" y="97.5">24</text>
<text x="224.7" y="97.5">17</text>
<text x="224.7" y="100.1">18</text>
<text x="286.9" y="97.5">4</text>
<text x="298.4" y="97.5">8</text>
<text x="89.5" y="105.2">2</text>
<text x="102.2" y="102.6">1</text>
<text x="191.7" y="105.2">21</text>
<text x="191.7" y="102.6">22</text>
<text x="224.7" y="102.6">19</text>
<text x="224.7" y="105.2">20</text>
<text x="206.8" y="110.5" transform="rotate(-90 206.8 110.5)">43</text>
<text x="209.3" y="110.5" transform="rotate(-90 209.3 110.5)">42</text>
<text x="211.8" y="110.5" transform="rotate(-90 211.8 110.5)">41</text>
<text x="123.1" y="116.6">4</text>
<text x="134.5" y="116.6">8</text>
<text x="212.8" y="119.1">T</text>
<text x="212.7" y="124.2">S</text>
<text x="262.2" y="122.9">2</text>
<text x="269.8" y="120.4">1</text>
<text x="269.8" y="125.5">3</text>
<text x="333.9" y="120.4">1</text>
<text x="333.9" y="122.9">2</text>
<text x="333.9" y="125.5">3</text>
<text x="333.9" y="128">4</text>
<text x="205" y="136.9">S</text>
<text x="75.6" y="142">A</text>
<text x="87.6" y="142">S1</text>
<text x="205.2" y="142">T</text>
<text x="262.2" y="138.2">5</text>
<text x="269.8" y="140.7">6</text>
<text x="75.5" y="147.1">B</text>
<text x="75.5" y="144.5">C</text>
<text x="87.6" y="147.1">S2</text>
<text x="78.7" y="158.5">3</text>
<text x="85" y="158.5">1</text>
<text x="82.3" y="162.6" transform="rotate(-90 82.3 162.6)">2</text>
</g>
<g font-size="1.8" fill="#0f0f0f">
<text x="62.2" y="68.2">Pedal</text>
<text x="68.7" y="68.2">In</text>
<text x="235" y="69.5">SDA</text>
<text x="180.3" y="72">POT</text>
<text x="235" y="72">SCL</text>
<text x="250.2" y="77.1">Pico</text>
<text x="255.5" y="77.1">Out</text>
<text x="160.6" y="79.7">Pico</text>
<text x="165.9" y="79.7">In</text>
<text x="180.3" y="79.7">Pico</text>
<text x="185.6" y="79.7">In</text>
<text x="250.2" y="82.2">Pico</text>
<text x="255.5" y="82.2">Out</text>
<text x="259.8" y="82.2">B</text>
<text x="367.5" y="82.2">Pedal</text>
<text x="374" y="82.2">Out</text>
<text x="180.3" y="84.7">Pico</text>
<text x="180.3" y="89.8">Pico</text>
<text x="185.6" y="84.7">Out</text>
<text x="185.6" y="89.8">Out</text>
<text x="190" y="89.8">B 27</text>
<text x="180.3" y="92.4">Encoder_SW 26</text>
<text x="180.3" y="94.9">Encoder_B</text>
<text x="180.3" y="97.4">Encoder_A</text>
<text x="225.3" y="119">Jack</text>
<text x="230.7" y="119">In</text>
<text x="251.5" y="122.8">Jack</text>
<text x="256.9" y="122.8">In</text>
<text x="273.7" y="125.4">Pedal</text>
<text x="275.1" y="120.3">Bypass</text>
<text x="280.2" y="125.4">In</text>
<text x="351.9" y="125.4">SCL</text>
<text x="355.6" y="127.9">SDA</text>
<text x="63.5" y="141.9">Encoder_A</text>
<text x="186.7" y="141.9">Jack</text>
<text x="192.1" y="141.9">Out</text>
<text x="251.5" y="138.1">Jack</text>
<text x="256.9" y="138.1">Out</text>
<text x="272.2" y="140.6">Pedal</text>
<text x="278.7" y="140.6">Out</text>
<text x="63.5" y="147">Encoder_B</text>
<text x="91.5" y="147">Encoder_SW</text>
<text x="85.1" y="164.8">POT</text>
</g>
</svg>
